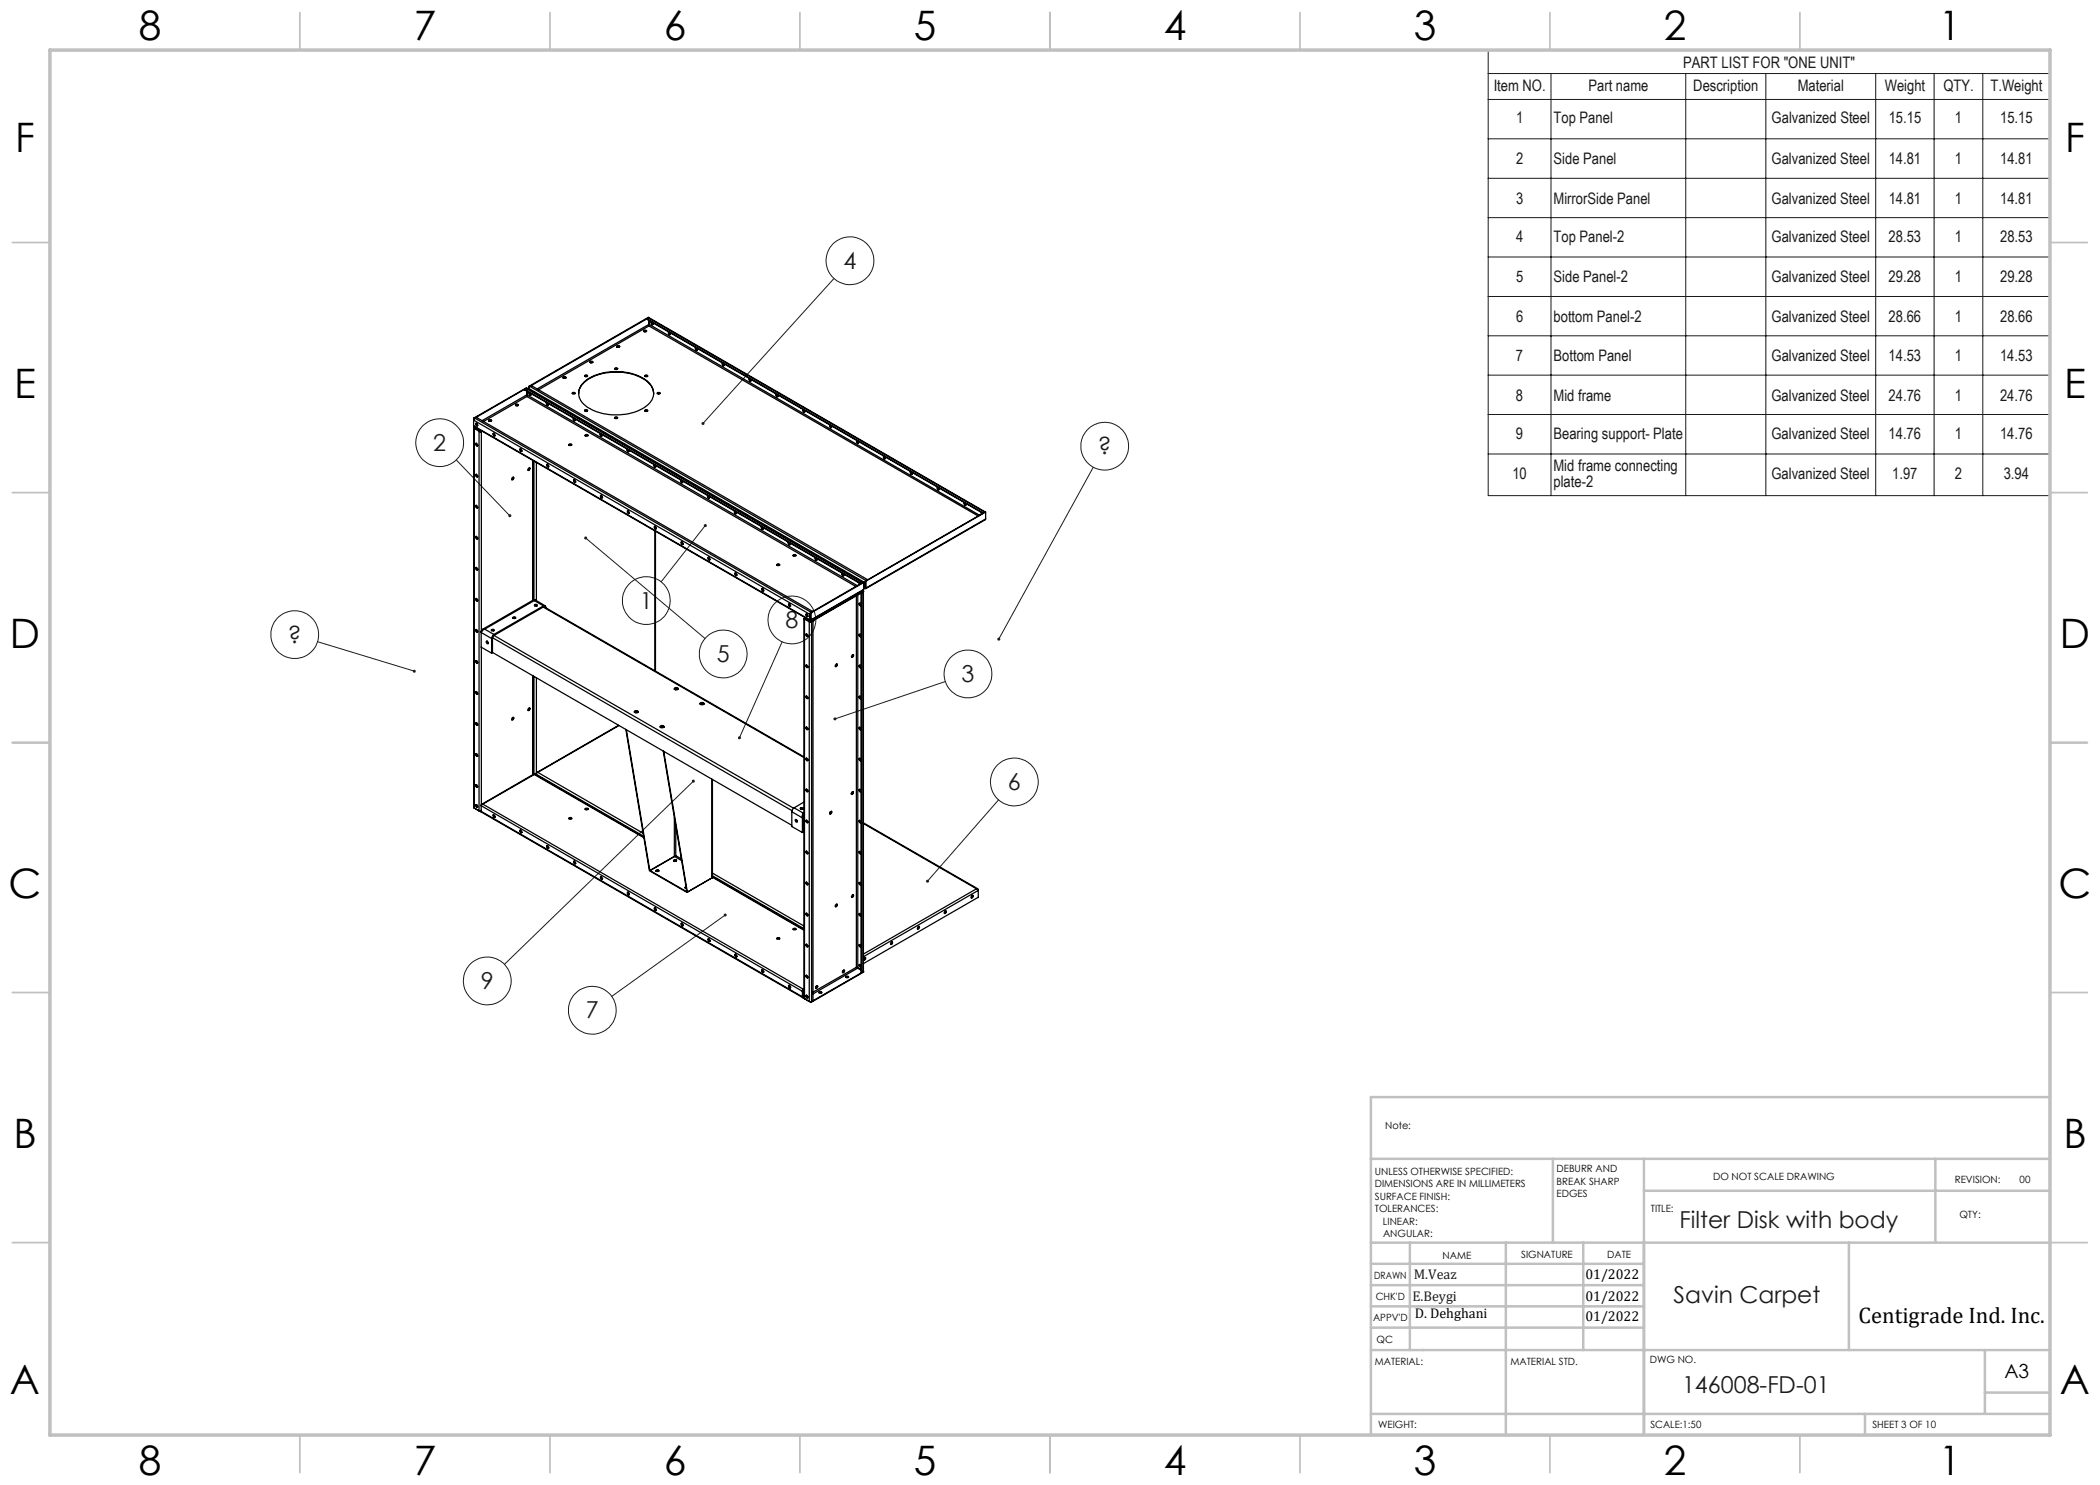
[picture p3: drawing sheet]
<svg xmlns="http://www.w3.org/2000/svg" width="420mm" height="297mm" viewBox="0 0 420 297" stroke-linecap="round" stroke-linejoin="round" font-family="sans-serif">
<g fill="none" stroke="#191924" stroke-width=".2">
<path d="M297.6 10h112.4v89.1h-112.4zM297.6 14.7h112.4M297.6 19.9h112.4M310.2 14.7v84.4M337.1 14.7v84.4M353.2 14.7v84.4M375.1 14.7v84.4M386.8 14.7v84.4M396.6 14.7v84.4M297.6 27.8h112.4M297.6 35.7h112.4M166.8 55.7l-26.2 29"/>
<path d="M297.6 43.5h112.4M297.6 51.4h112.4M297.6 59.3h112.4M297.6 67.2h112.4M297.6 75h112.4M91.3 92l10.7 11.1M218.7 93.4l-19 34.4M297.6 82.9h112.4M297.6 90.8h112.4M117.1 107.6l23.9 20.1M141 105.1l-8.8 11.3M63.5 128.3l19.4 5.9"/>
<path d="M156.4 128.4l-8.5 19.2M189.1 136.3l-22.1 7.5M138.7 156.2l-37.8 36.7M199.7 160l-14.2 16.2M145 183l-22.7 16.3"/>
<circle cx="170" cy="52.1" r="4.8"/>
<circle cx="87.9" cy="88.5" r="4.8"/>
<circle cx="220.9" cy="89.2" r="4.8"/>
<circle cx="59" cy="126.9" r="4.8"/>
<circle cx="129.3" cy="120.1" r="4.8"/>
<circle cx="144.6" cy="130.8" r="4.8"/>
<circle cx="158.4" cy="124" r="4.8"/>
<circle cx="193.6" cy="134.8" r="4.8"/>
<circle cx="202.9" cy="156.4" r="4.8"/>
<circle cx="97.4" cy="196.2" r="4.8"/>
<circle cx="118.5" cy="202.1" r="4.8"/>
</g>
<g fill="none" stroke="#c0c0c0" stroke-width=".35">
<path d="M60 2.5v7.5M110 2.5v7.5M160 2.5v7.5M210 2.5v7.5M260 2.5v7.5M310 2.5v7.5M360 2.5v7.5M2.5 48.5h7.5M410 48.5h7.5M2.5 98.5h7.5M410 98.5h7.5M2.5 148.5h7.5"/>
<path d="M410 148.5h7.5M2.5 198.5h7.5M410 198.5h7.5M2.5 248.5h7.5M410 248.5h7.5M60 287v7.5M110 287v7.5M160 287v7.5M210 287v7.5M260 287v7.5M310 287v7.5M360 287v7.5"/>
</g>
<g fill="none" stroke="#c0c0c0" stroke-width=".5">
<path d="M410 219.4h-135.8v67.4M274.2 231.8h135.8M310.6 231.8v16.7M328.8 231.8v55.2M328.8 238.2h81.2M387.1 231.8v16.7M274.2 248.5h135.8M274.2 257h54.6M274.2 252.8h54.6M282 248.5v21.5M301.2 248.5v38.3M316.7 248.5v21.5"/>
<path d="M369.8 248.5v21.5M274.2 265.5h54.6M274.2 261.3h54.6M274.2 270h135.8M397 270v12.8M397 278.5h13M274.2 282.8h135.8M373 282.8v4.2"/>
</g>
<path d="M10 10h400v277h-400z" fill="none" stroke="#c0c0c0" stroke-width=".7"/>
<path d="M140.4 84.5l-.1 .4 .3-.2-.2 .2a.3 .3 0 0 0 .4 0 .3 .3 0 0 0 0-.4 .3 .3 0 0 0-.4 0zM140.9 104.9a.3 .3 0 0 0-.1 .4 .3 .3 0 0 0 .5 0 .3 .3 0 0 0 0-.4l-.3 .2 .3-.2zM101.7 102.9v.1a.3 .3 0 0 0 .1 .4 .3 .3 0 0 0 .4 0l-.2-.3 .2 .3a.3 .3 0 0 0 0-.5 .3 .3 0 0 0-.5 0zM116.9 107.3l.2 .3-.2-.2a.3 .3 0 0 0 .2 .5 .3 .3 0 0 0 .4-.4 .3 .3 0 0 0-.5-.2zM199.6 127.6l-.1 .2 .1 .3 .1-.3-.1 .3a.31 .31 0 0 0 .5-.3 .31 .31 0 0 0-.5-.2zM166.8 143.6l-.1 .3 .3-.1-.3 .1a.31 .31 0 0 0 .4 .2 .31 .31 0 0 0 .1-.5 .31 .31 0 0 0-.4 0zM185.3 176l-.1 .4 .3-.2-.2 .3a.3 .3 0 0 0 .4-.1 .3 .3 0 0 0 0-.4 .3 .3 0 0 0-.4 0zM144.8 182.8a.29 .29 0 0 0 0 .4 .29 .29 0 0 0 .4 0 .29 .29 0 0 0 .1-.4l-.3 .2 .2-.2zM138.4 156.1a.3 .3 0 0 0 .3 .4 .3 .3 0 0 0 .2-.5l-.2 .2 .1-.2zM147.7 147.3l-.1 .4 .2 .1 .1-.2-.1 .2a.31 .31 0 0 0 .4-.3 .31 .31 0 0 0-.5-.2zM82.7 134l-.1 .1a.3 .3 0 0 0 .1 .4 .3 .3 0 0 0 .4-.2l-.2-.1 .2 .1a.3 .3 0 0 0-.1-.3 .3 .3 0 0 0-.3 0z" fill="#191924"/>
<g fill="none" stroke="#000" stroke-width=".25">
<path d="M105 77.9l67.1 38.9M105 77.9l67.2 38.8M105.3 77.7h.1l67.2 38.8h-.1M105.3 77.7l-.3 .2M105.3 77.7l67.2 38.8M105.3 79l.1 .3M105.3 77.6l-10.5 6.1M105.3 77.6v.1M105.3 78.2v.8M105.3 77.6l-10.6 6M105.3 79l-8.9 5.1M105.4 79.3l-8.7 5"/>
<path d="M105.4 79.3l65.8 38M105.4 79v.3M105.4 78.2v.8M105.4 79l66 38.1M105.7 77.3v.6M105.7 77.3l.1 .1M105.8 77.4h.1M106 77.3l-.3 .4 67.3 38.8M106 77.3l67.2 38.8M106 77.3l.3-.2 67.2 38.8M106.1 78.6a.24 .24 0 0 1 .1 .4 .24 .24 0 0 1-.3 .1 .24 .24 0 0 1-.1-.4l.1-.2 .1 .4 .2 .1M112.6 75.5l.5-.2a.26 .26 0 0 1-.2 .4 .26 .26 0 0 1-.3-.2z"/>
<path d="M112.6 75.6l.3-.2 .3 .2M112.6 75.6h.6M112.7 75.6h.4M114.4 78.6l.5-.1a.15 .15 0 0 1 .1 .2 .15 .15 0 0 1-.2 .1h-.3zM114.4 78.7l.3-.1 .3 .1M115.7 78.7a4.4 4.4 0 0 1 3.5-3.6 11 11 0 0 1 10.4 1.4l.8 1 .3 1.2M116.9 76.3a11.2 11.2 0 0 1 10.5-1.2 4.3 4.3 0 0 1 3.3 3.7 4.6 4.6 0 0 1-3.5 3.5 11 11 0 0 1-10.4-1.4 2.92 2.92 0 0 1 .1-4.6zM116.9 75.1l.2-.1a.24 .24 0 0 1 .3 0 .24 .24 0 0 1 0 .4 .24 .24 0 0 1-.3-.1zM116.9 75.2l.3-.1 .3 .1M118 72.4l.5-.1a.26 .26 0 0 1-.2 .4 .26 .26 0 0 1-.3-.3zM118 72.5l.3-.2 .3 .2M118 72.5h.5"/>
<path d="M118.1 72.5h.4M122.9 73.7l.2-.1a.24 .24 0 0 1 .4 0 .24 .24 0 0 1 0 .3 .24 .24 0 0 1-.4 0zM122.9 73.8l.3-.1 .3 .1M123.4 69.4l.2-.2 .3 .2M123.4 69.4h.5M123.4 69.2h.5a.23 .23 0 0 1-.2 .3 .23 .23 0 0 1-.3-.3zM123.5 69.5h.3M128.7 66.2l.2-.1 .4 .1M128.8 66.1h.4a.26 .26 0 0 1-.2 .3 .26 .26 0 0 1-.3-.3zM128.8 66.3h.5M128.9 66.4h.3M128.9 75.2l.3-.1 .3 .1"/>
<path d="M129 75.1l.1-.1a.24 .24 0 0 1 .4 0 .24 .24 0 0 1 0 .4 .24 .24 0 0 1-.4-.1zM129.4 63.8l67.2 38.9M129.4 63.8l67.2 38.8M129.7 63.6h.2l67.1 38.8M129.7 63.6l-.3 .2M129.7 63.6l67.2 38.8M129.8 64.9v.3M129.8 63.5v.1M129.8 64.1v.8M129.8 63.5l-24 13.9M129.8 63.5h-.1l-24 13.8M129.8 65.2l-22.1 12.8"/>
<path d="M129.8 65.2l65.8 38M129.8 64.9l-22.4 12.9M129.8 64.9l66.1 38.1M130.5 64.6l.1 .2a.24 .24 0 0 1-.3 0 .24 .24 0 0 1 0-.4l.1 .3 .2 .2M131.4 78.6l.6-.1a.27 .27 0 0 1-.3 .3 .27 .27 0 0 1-.3-.2zM131.4 78.7l.3-.1 .3 .1M134 66.5l.1 .3a.27 .27 0 0 1-.4 0 .27 .27 0 0 1 .1-.4v.3l.3 .2M139.1 69.5v.2a.24 .24 0 0 0 .1 .4 .24 .24 0 0 0 .3-.1 .24 .24 0 0 0-.1-.4M139.2 69.5v.4l.3 .1M144.5 72.6a.26 .26 0 0 0 0 .4 .26 .26 0 0 0 .4 0l-.2-.3M144.5 72.6l.1 .4 .2 .1M150.1 75.8l.1 .3a.26 .26 0 0 1-.4 0 .26 .26 0 0 1 .1-.4l.1 .4 .2 .1"/>
<path d="M155.3 78.8a.28 .28 0 0 0-.1 .4 .28 .28 0 0 0 .4 0l-.1-.3M155.3 78.8l.1 .4 .2 .1M94.7 85.2l67.3 38.9M94.7 85.4l1.2 .7M94.7 83.6v1.6M94.7 85.4l1.2 .6M94.7 85.2l67.3 38.8M94.7 83.6l.1 .1M94.8 85.5v76M94.8 85.5l.1 .2M94.8 83.7v.1M94.8 85.3l-.1 .1"/>
<path d="M94.9 85.7l.9 .6M94.9 85.7v75.9M94.9 85.5v.2M94.9 85.7l1 .5M94.9 85.7h.1M94.9 85.6v.1M95 83.6l-.3 .4 67.3 38.9M95 83.6l67.2 38.8M95 83.6l.2-.1 67.3 38.8M95.1 84.7a.27 .27 0 0 1 .4 .1 .27 .27 0 0 1-.1 .4l-.3-.2zM95.2 88.7a.26 .26 0 0 1 .3 .2 .26 .26 0 0 1-.2 .3l-.2-.3zM95.2 94.9l.3 .3a.26 .26 0 0 1-.4 .1 .26 .26 0 0 1 .1-.4z"/>
<path d="M95.2 88.6l.2 .5h.1M95.2 94.9l.1 .3 .2 .2M95.2 84.7v.2l.3 .3M95.2 85.8h.1M95.2 88.6v.3M95.2 94.9v.2M95.4 84.7l-.2 .1M95.5 85l-.1 .1M95.8 86.3l.5 .1M95.8 86.3v75.9M95.9 86.2l.3 .1M95.9 86.2l-.1 .1"/>
<path d="M95.9 86l.4 .4M95.9 86.1l.3 .2M95.9 86v.1M96 86h-.1M96.2 86.3l.1 .1M96.3 86.4v39.8M96.5 86.3l-.2 .1M97.7 84.1l.2-.1a.25 .25 0 0 1 .3-.1 .25 .25 0 0 1 0 .4 .25 .25 0 0 1-.3-.1zM97.7 84.1l.2-.1 .4 .1M97.8 84.2l.1-.1 .4 .1M97.9 84.2h.3M98.6 86.7a.28 .28 0 0 1 .4 .2 .28 .28 0 0 1-.2 .3l-.2-.3z"/>
<path d="M98.7 86.7l.1 .3 .2 .2M102.4 95.5a.2 .2 0 0 1 .4 0 .2 .2 0 0 1-.1 .3 .21 .21 0 0 1-.4 .1 .19 .19 0 0 1 .1-.3zM102.7 95.4l-.1 .3-.3 .2M103.1 80.9l.2-.1a.25 .25 0 0 1 .3 .1 .25 .25 0 0 1 0 .3 .25 .25 0 0 1-.4-.1zM103.1 81l.2-.1 .4 .1M103.2 81.1l.2-.1 .2 .1M103.2 81.1h.4M104 89.8h.2a.25 .25 0 0 1 .2 .3 .25 .25 0 0 1-.3 .2 .25 .25 0 0 1-.1-.3zM104.1 89.8v.3l.3 .2M105.7 93.7l.1-.1a.26 .26 0 0 1 .2 .4 .26 .26 0 0 1-.4 .1zM105.9 93.6v.3l-.3 .1M106.5 92.1v28"/>
<path d="M106.6 92.1v27.9M106.8 92.2v27.9M107.3 92.5v27.7M109.4 92.9l.3 .2v.3l-.3-.2zM109.4 92.8l.1 .4 .2 .2M109.6 80.6v.2a.18 .18 0 0 1 0 .3 .18 .18 0 0 1-.3-.2v-.4l.1 .4 .2 .1M113.8 89l.1-.1 .4 .1M113.8 88.9l.5-.1a.26 .26 0 0 1-.2 .4 .26 .26 0 0 1-.3-.3zM114.7 96a.28 .28 0 0 1 .4 .2 .28 .28 0 0 1-.1 .3zM114.8 96l.1 .3 .2 .2M114.9 83.7l.1 .2a.18 .18 0 0 1-.1 .3 .18 .18 0 0 1-.2-.2v-.4l.1 .4 .2 .1M116.9 82h.6a.27 .27 0 0 1-.3 .3 .27 .27 0 0 1-.3-.3z"/>
<path d="M116.9 82.2l.2-.1 .4 .1M117 87l.5-.1a.26 .26 0 0 1-.2 .4 .26 .26 0 0 1-.3-.3zM117 87.1l.3-.1 .3 .1M120.1 99.1a.29 .29 0 0 1 .3 .2 .29 .29 0 0 1 0 .3l-.2-.1zM120.2 99.1l.1 .3 .2 .2M120.3 86.9l.1 .2a.26 .26 0 0 1-.4 0 .26 .26 0 0 1 .1-.4l.1 .4 .2 .1M122.9 83.6l.2-.1 .4 .1M123 83.5l.4-.1a.26 .26 0 0 1-.2 .4 .26 .26 0 0 1-.3-.3zM125.4 89.8a.28 .28 0 0 0 0 .4 .28 .28 0 0 0 .4 0l-.1-.2M125.5 89.8v.3l.3 .2M128.9 82.1l.2-.1a.25 .25 0 0 1 .4-.1 .25 .25 0 0 1 0 .4 .25 .25 0 0 1-.4 0zM128.9 82.2l.2-.1 .4 .1"/>
<path d="M131.1 93.1l.1 .2a.26 .26 0 0 1-.4 .1 .26 .26 0 0 1 0-.4l.3 .4M136.5 96.2v.2a.26 .26 0 0 1-.4 0 .26 .26 0 0 1 .1-.4l.1 .4 .2 .1M141.6 99.1a.26 .26 0 0 0-.1 .4 .26 .26 0 0 0 .4 0l-.1-.2M141.6 99.1v.3l.3 .2M160.9 82.1a.21 .21 0 0 1-.1 .4 .2 .2 0 0 1-.2-.3l.1-.3v.4l.2 .1M166.2 85.2l.1 .2a.26 .26 0 0 1-.4 0 .26 .26 0 0 1 .1-.4l.1 .4 .2 .1M171.6 88.3l.1 .2a.26 .26 0 0 1-.4 0 .26 .26 0 0 1 .1-.4l.1 .4 .2 .1M177 91.4a.21 .21 0 0 1 .1 .3 .21 .21 0 0 1-.3 .1 .21 .21 0 0 1-.1-.3l.1-.3v.4l.3 .1M182.4 94.5l.1 .2a.25 .25 0 0 1-.4 0 .25 .25 0 0 1 0-.4l.1 .4 .2 .1M187.5 97.4a.26 .26 0 0 0 0 .4 .26 .26 0 0 0 .4 0l-.2-.2M187.5 97.4l.1 .4 .2 .1M95.1 101.2a.24 .24 0 0 1 .4 .1 .24 .24 0 0 1-.2 .3z"/>
<path d="M95.1 107.3a.27 .27 0 0 1 .4 .2 .27 .27 0 0 1-.1 .3l-.3-.3zM95.2 119.7l.2 .1a.24 .24 0 0 1 .1 .3 .24 .24 0 0 1-.3 .1 .24 .24 0 0 1-.1-.3zM95.2 113.5l.2 .1a.26 .26 0 0 1 .2 .3 .26 .26 0 0 1-.3 .2 .26 .26 0 0 1-.2-.4zM95.2 101.1l.1 .4 .2 .1M95.2 107.3l.1 .4 .2 .1M95.2 113.5l.1 .4 .2 .1M95.2 119.7l.1 .4 .2 .1M95.2 101.1v.2M95.2 107.3v.2M95.2 113.5v.2M95.2 119.7v.2M125.5 102.2a.27 .27 0 0 1 .3 .1 .27 .27 0 0 1-.1 .4l-.2-.2z"/>
<path d="M125.6 102.2v.3l.2 .2M130.9 105.3a.26 .26 0 0 1 .3 .2 .26 .26 0 0 1-.1 .3l-.3-.3zM131 105.3v.4l.2 .1M131 106.2v28M131.1 106.2v28M136.3 108.4h.2a.25 .25 0 0 1 .2 .4 .25 .25 0 0 1-.4 .1 .25 .25 0 0 1-.1-.4zM136.3 108.4l.1 .4 .2 .1M141.6 111.5l.4 .3a.26 .26 0 0 1-.4 .1 .26 .26 0 0 1 0-.4zM141.7 111.5v.3l.3 .2M147 114.6h.2a.24 .24 0 0 1 .2 .3 .24 .24 0 0 1-.2 .2 .24 .24 0 0 1-.2-.3zM147.1 114.6v.3l.3 .2M147.2 102.4l.1 .2a.24 .24 0 0 1-.4 0 .24 .24 0 0 1 .1-.4l.1 .4 .1 .1"/>
<path d="M152.4 117.7a.26 .26 0 0 1 .4 .2 .26 .26 0 0 1-.3 .3l-.2-.3zM152.4 117.7l.1 .3 .2 .2M152.6 105.5v.2a.25 .25 0 0 1-.3 0 .25 .25 0 0 1 0-.4l.1 .4 .2 .1M155.4 113l.2-.1 .3 .1M155.5 112.8l.4 .1a.23 .23 0 0 1-.2 .2 .23 .23 0 0 1-.2-.3zM157.7 108.4a.26 .26 0 0 0 0 .4 .26 .26 0 0 0 .3 0l-.1-.2M157.7 108.4l.1 .4 .2 .1M158.6 111.1l.1-.1 .5 .1M158.6 111l.1-.1a.25 .25 0 0 1 .4 0 .25 .25 0 0 1 0 .4 .25 .25 0 0 1-.4-.1zM163.3 111.7a.24 .24 0 0 1 .1 .3 .24 .24 0 0 1-.3 .1 .24 .24 0 0 1-.1-.3l.1-.3 .1 .4 .2 .1M168.7 114.8a.24 .24 0 0 1 .1 .3 .24 .24 0 0 1-.3 .1 .24 .24 0 0 1-.1-.3l.1-.3 .1 .4 .2 .1M171.3 119.2v74.3"/>
<path d="M171.6 119v74.6M171.9 116.6l-.1 .3M171.9 116.6v.3M172.2 116.7h.1M172.2 118.6l.1 75.9M172.3 118.6h.1M172.3 118.6v75.9M172.5 116.5l-.3 .2M172.5 116.5v.1M172.5 118.1l.2 .1M172.6 118.4h.1M172.6 118.4l-.3 .2"/>
<path d="M172.6 118.4v75.9M172.7 118.4h-.1M172.7 117.9l-10.5 6.2M172.7 118.2l-.1 76.1M172.7 117.6l.3 .1M172.7 116.5v1.4M172.7 116.5l-10.5 6.1M172.7 117.9l-10.5 6.1M172.7 116.5l-.1-.1-10.5 6.2M172.7 118.3l-10.5 6.1M172.7 118.2l-10.5 6.1M172.7 117.5l.3 .1"/>
<path d="M173 117.6l.1 .1M173 116.5v1.1M173 117.5l.1 .1M173 116.4v.1M173 116.4l.1 1.3M173 117.5v.1M173.1 116.3l-.1 .1M173.1 117.5v.1M173.1 116.2h.1M173.1 117.5l.1 .1M173.1 116.2v1.3M173.2 116.1l-.2 .4"/>
<path d="M173.2 117.6l-.1 .1M173.2 116.1h.1M173.2 116.2v1.4M173.5 115.9l-.3 .2M173.5 115.9v.1M193.1 100.7a.2 .2 0 0 1 0 .4 .19 .19 0 0 1-.2-.2l-.1-.3 .1-.1v.4l.3 .1M196.4 102.5l-.1 .3M196.4 102.5v.3M196.6 102.6h.1M196.9 102.4l-.3 .2M196.9 102.4h.1M197 102.4h-.1"/>
<path d="M197.1 102.4l-24 13.8M197.1 102.4h.1M197.1 103.8l-23.9 13.9M197.1 102.4l-23.9 13.8M197.1 102.4v1.4M197.1 103.8l-23.9 13.8M95.1 138.4a.24 .24 0 0 1 .4 .1 .24 .24 0 0 1-.2 .3zM95.1 132.2a.24 .24 0 0 1 .4 .1 .24 .24 0 0 1-.2 .3zM95.1 126a.24 .24 0 0 1 .4 .1 .24 .24 0 0 1-.2 .3zM95.2 125.9l.1 .4 .2 .1M95.2 132.1l.1 .3 .2 .2M95.2 138.3l.1 .3 .2 .2"/>
<path d="M95.2 125.9v.2M95.2 132.1v.3M95.2 138.3v.3M96.2 129.4l2.1 1.2M96.2 126.3l.1 34.6M96.2 126.3h.1M96.9 125.8l-.3 .2-.4 .5 2.1 1.2M96.9 125.8a.54 .54 0 0 0-.7 .5M96.9 125.8l1.9 1.1M97.3 128.3a.27 .27 0 0 1 .3 .1 .27 .27 0 0 1-.1 .4zM97.4 128.2l.2 .5M97.4 128.3l.2 .3"/>
<path d="M98.3 125.9h.1a.24 .24 0 0 1 .4 0 .24 .24 0 0 1 0 .3 .24 .24 0 0 1-.4 0l-.2-.1zM98.3 126.1h.5M98.3 127.7v2.9M98.5 127.6l-.2 .1M98.5 127.6v2.9M98.5 130.5l-.2 .1M98.5 130.5l59.9 34.6M98.5 127.6l59.9 34.5M98.8 126.9l-.5 .8M98.8 127.1l-.3 .5M98.8 126.9v.2M98.8 127.1l59.9 34.5"/>
<path d="M102.6 123.5l.1-.1a.24 .24 0 0 1 .4-.1 .24 .24 0 0 1 0 .4 .24 .24 0 0 1-.4 0zM102.7 123.6h.4zM106.5 135.1v19.9M106.6 120l.3 .1M106.6 120l-10.1 5.9M106.6 135.2v19.7M106.8 135.3v19.6M106.9 120.1l.2-.1 1.9 1.1M106.9 120.1l-10 5.7M106.9 120.1l1.8 1.1M106.9 120.9h.5a.23 .23 0 0 1 0 .3 .23 .23 0 0 1-.4 0zM106.9 121.1h.5z"/>
<path d="M107.3 135.5v19.1M108.7 121.4l52.1 30.1M108.7 121.2l.1-.1a.28 .28 0 0 1 .3 .4M108.7 121.4l.3 .1M108.7 121.2l-9.9 5.7M108.7 121.2v.2M108.7 121.4l-9.9 5.7M108.8 121.4l52 30M109.1 121.5v.1M109.1 121.5h-.1M134.9 137.8l.5-.1 .2 .1-.2-.1zM134.9 137.9l.3-.1 .4 .1"/>
<path d="M134.9 137.6l.5-.1a.25 .25 0 0 1 .2 .4 .25 .25 0 0 1-.4 .1l-.3-.2zM135.1 137.8v.2M157.8 120.8l.3 .3a.18 .18 0 0 1-.1 .2 .18 .18 0 0 1-.2-.1zM157.8 120.8v.2l.3 .3M160.8 123.8v75.7M160.9 123.7l-.1 .1h.1M160.9 123.8l1 .6M160.9 123.8v75.9M160.9 123.7l.1 .1M161 123.8h.1M161 123.8l.9 .5M161 123.7v.1"/>
<path d="M161 123.6l-.1 .1M161 123.5l-.1 .1M161 123.7l1.2 .7M161 123.6v.1M161 123.6l1.2 .7M161 123.7l-.1 .1M161.1 123.6h-.1M161.1 133.1a.25 .25 0 0 1 .4 .1 .25 .25 0 0 1-.1 .3zM161.2 122.8a.26 .26 0 0 1 .4 .2 .26 .26 0 0 1-.2 .3l-.3-.3zM161.2 126.8a.26 .26 0 0 1 .4 .2 .26 .26 0 0 1-.2 .3l-.3-.3zM161.2 139.2a.26 .26 0 0 1 .4 .2 .26 .26 0 0 1-.2 .3l-.3-.3zM161.3 122.8v.3l.3 .2"/>
<path d="M161.3 126.8l.1 .4 .2 .1M161.3 133l.1 .4 .2 .1M161.3 139.2l.1 .4 .2 .1M161.9 124.4h.4M161.9 124.4v75.9M161.9 124.3l.2 .1M161.9 124.3v.1M162 124h.1M162 122.9v1.1M162.1 123.9l-.1 .1M162.1 122.8l-.1 .1M162.1 122.8v1.2"/>
<path d="M162.1 122.7v.1M162.1 123.9h.1M162.1 123.9l.1 .1M162.1 122.6v1.3M162.1 122.6h.1M162.2 122.4l-.2 .5M162.2 124h-.1M162.2 122.4v.1M162.2 122.6v1.4M162.2 124.3v.1M162.3 124.4h.1M162.3 124.4v75.9"/>
<path d="M162.5 122.3l-.3 .1M162.5 122.3h.1M162.6 124.2h.1M162.6 124.2l-.3 .2M162.6 124.2v75.9l-.3 .2M167.1 133l.2-.2a.24 .24 0 0 1 .1 .4 .24 .24 0 0 1-.4 0zM167.4 132.8l-.1 .4-.2 .1M170.5 131v-.1a.25 .25 0 0 1 .2 .4 .25 .25 0 0 1-.4 .1zM170.6 130.9v.3l-.3 .2M171.9 120.6l.1 .4 .2 .1a.27 .27 0 0 1-.3-.1 .27 .27 0 0 1 .1-.4l.2 .3M171.9 139.2l.1 .4 .2 .2a.27 .27 0 0 1-.3-.2 .27 .27 0 0 1 .1-.3l.2 .2M171.9 133l.1 .5 .2 .1a.27 .27 0 0 1-.3-.2 .27 .27 0 0 1 .1-.3l.2 .2"/>
<path d="M171.9 126.9l.1 .3 .2 .1a.27 .27 0 0 1-.3-.1 .27 .27 0 0 1 .1-.3l.2 .2M95.1 144.6a.24 .24 0 0 1 .4 .1 .24 .24 0 0 1-.2 .3zM95.2 156.9a.26 .26 0 0 1 .3 .2 .26 .26 0 0 1-.2 .3l-.2-.3zM95.2 150.7l.3 .4a.26 .26 0 0 1-.4 0 .26 .26 0 0 1 .1-.4zM95.2 144.5l.1 .3 .2 .2M95.2 150.7l.2 .5h.1M95.2 156.9l.2 .5h.1M95.2 144.5v.3M95.2 150.7v.3M95.2 156.9v.3M102.5 143.5a.25 .25 0 0 1 .3 .3 .25 .25 0 0 1-.4 .2zM102.7 143.5l-.1 .3-.3 .2"/>
<path d="M105.7 141.7a.2 .2 0 0 1 .3 0 .2 .2 0 0 1-.1 .3 .19 .19 0 0 1-.3 .1 .21 .21 0 0 1 .1-.4zM105.9 141.6l-.1 .4-.2 .1M106.9 154.9l.1-.1 21.8 12.6M106.9 154.9l-.1-.1-10.5 6.1M106.9 154.9l-10.3 5.9M106.9 154.9l21.9 12.7M107.2 154.7v.3M107.2 154.7h.1M107.6 154.5l-.4 .3 21.5 12.4M107.6 154.5h-.2l-.2 .2M107.6 154.5l21 12.1M123.7 145.1l-16.3 9.4"/>
<path d="M123.8 145.1l-16.2 9.4M125.2 145.9l4.8 28.2M125.3 145.9l4.7 28.2M126.9 142.2l.3-.1a.29 .29 0 0 1 .4 0 .29 .29 0 0 1 0 .4 .29 .29 0 0 1-.4 .1l-.3-.2zM126.9 142.4l.4-.1 .3 .1-.4-.1zM126.9 142.5h.7M132 145.2a.36 .36 0 0 1 .5-.2 .36 .36 0 0 1 .2 .5l-.3 .1a.25 .25 0 0 1-.3-.1 .25 .25 0 0 1-.1-.3zM132.1 145.4l.5-.1 .2 .1-.3-.1zM132.1 145.5l.2-.1 .4 .1M132.6 150.2l4.8 28.2M132.8 150.3l4.7 28.1M140 140.8l.3-.2 .5 .2-.3-.2z"/>
<path d="M140 140.6a.39 .39 0 0 1 .5-.1 .39 .39 0 0 1 .3 .4h-.6zM140.1 140.9h.6M142.4 155.8v19.8M142.5 155.9v19.5l18.3 10.5M161.2 157.8a.28 .28 0 0 1 .4 .2 .28 .28 0 0 1-.2 .4l-.3-.4zM161.2 151.7a.26 .26 0 0 1 .4 .1 .26 .26 0 0 1-.2 .3l-.3-.3zM161.2 145.4a.26 .26 0 0 1 .4 .2 .26 .26 0 0 1-.2 .3l-.3-.3zM161.3 145.4l.1 .4 .2 .1M161.3 151.6v.3l.3 .2M161.3 157.8v.3l.3 .2M170.4 158.4l-.1 .2M170.5 158.4a.23 .23 0 0 1 .1 .3 .23 .23 0 0 1-.3 0z"/>
<path d="M170.6 158.3v.3l-.3 .2 .2-.1zM171.9 145.4l.1 .4 .2 .1M171.9 151.7l.1 .3 .2 .1M171.9 157.9l.1 .3 .2 .2M172.2 158.1l-.2-.2a.27 .27 0 0 0-.1 .4 .27 .27 0 0 0 .3 .1M172.2 151.9l-.2-.2a.27 .27 0 0 0-.1 .3 .27 .27 0 0 0 .3 .2M172.2 145.7a.24 .24 0 0 0-.2-.2 .24 .24 0 0 0-.3 .2 .24 .24 0 0 0 .3 .2l.2 .1M94.8 161.5l.1 .1M94.8 161.4l-.1 .1 1.2 .7M94.9 161.6l.9 .6M95.1 161a.27 .27 0 0 1 .4 .1 .27 .27 0 0 1-.1 .4zM95.2 160.9l.1 .4 .2 .1"/>
<path d="M95.2 160.9v.3M95.4 161l-.2 .1M95.9 162.2h.1M96.1 162.2l.1-.1-.3 .1M96.2 162.1l-.4 .1M96.2 161v1.4M96.2 161l.1 .1M96.2 162.4l.1 .1M96.3 162.4l-.1-.1 64.3 37.1M96.3 162.4l64.2 37.1M96.3 162.4v.1M96.3 162.5h.1"/>
<path d="M96.6 160.8l-.4 .3 64.3 37.2M96.6 160.8l-.4 .2M96.6 160.8l64 37M98.6 162.9a.26 .26 0 0 1 .4 .2 .26 .26 0 0 1-.2 .3l-.2-.2zM98.7 162.9l.1 .4 .2 .1M98.8 163.3l.2 .1M104 166a.26 .26 0 0 1 .3 .2 .26 .26 0 0 1-.1 .3l-.2-.2zM104.1 166v.4l.3 .1-.3-.1M109.4 169.2a.27 .27 0 0 1 .3 .1 .27 .27 0 0 1-.1 .3l-.2-.2zM109.4 169.1l.1 .4 .2 .1M109.5 169.5l.2 .1M113.8 163.6l.1-.1a.25 .25 0 0 1 .4 0 .25 .25 0 0 1 0 .3 .25 .25 0 0 1-.4 .1z"/>
<path d="M113.8 163.7l.2-.1 .3 .1M114.7 172.3a.25 .25 0 0 1 .4 .1 .25 .25 0 0 1-.2 .4zM114.8 172.2l.1 .4 .2 .1-.2-.1M117 161.9l.2-.2 .4 .2M117.1 161.7l.1-.1a.24 .24 0 0 1 .3 0 .24 .24 0 0 1 0 .4 .24 .24 0 0 1-.3 0l-.2-.1zM120.1 175.4a.26 .26 0 0 1 .4 .1 .26 .26 0 0 1-.2 .4l-.2-.3zM120.2 175.3v.4l.3 .1-.2-.1M125.5 178.5a.27 .27 0 0 1 .3 .1 .27 .27 0 0 1-.1 .4l-.2-.3zM125.6 178.4v.4l.2 .1-.2-.1M130 174.1l7.4 4.3M130 174.1l7.4 4.4M131.2 174.1l.4-.1a.21 .21 0 0 1 .1 .3 .21 .21 0 0 1-.3 0l-.2-.1z"/>
<path d="M131.3 174.1l.5 .1zM134.8 172h.4a.25 .25 0 0 1-.2 .4 .25 .25 0 0 1-.3-.3zM134.8 172.1l.5 .1zM134.9 171.3l-4.9 2.8M134.9 163.5v7.8M134.9 171.3l1.4 .8M135 171.2h.1M135.1 171.1l-.2 .2M135.1 165.2v5.9M135.1 171.1l1.1 .7M137.2 177.4l-.2 .1 .3 .2M137.2 177.5l-.2 .1"/>
<path d="M137.4 178.4h.1M137.4 178.4v.1M142.2 175.7h.1M142.2 175.7l-4.8 2.8M142.4 175.6l-4.9 2.8M142.5 175.4l-.1 .2M142.5 175.4l18.3 10.7M142.5 175.2l18.3 10.5M142.5 174.6l18.3 10.6M158.4 162.3l2.1 1.3M158.4 162.3v3l2.1 1.2M158.8 161.6l-.3 .4-.1 .3"/>
<path d="M158.8 161.6l1.9 1M159.1 163.9l.4 .3a.18 .18 0 0 1-.2 .3 .18 .18 0 0 1-.2-.3zM159.2 163.9l.3 .4-.3-.4M160.1 161.6h.1a.25 .25 0 0 1 .4-.1 .25 .25 0 0 1 0 .4 .25 .25 0 0 1-.4 0zM160.1 161.8h.5zM160.5 163.6v2.9M160.7 162.6l.1 .2M160.7 162.8v.7M160.7 162.6l-.3 .5 .1 .5M160.7 162.6v.2M160.7 163.5v2.9l-.2 .1M160.7 163.5l-.2 .1"/>
<path d="M160.7 163.5h.1M160.7 163.5v2.9l.1 .1M160.8 160.4l-2 1.2M160.8 162.6h-.1M161.2 176.5a.26 .26 0 0 1 .4 .1 .26 .26 0 0 1-.2 .3l-.3-.3zM161.2 170.2a.26 .26 0 0 1 .4 .2 .26 .26 0 0 1-.2 .3l-.3-.3zM161.2 164l.2 .1a.24 .24 0 0 1 .3 .3 .24 .24 0 0 1-.3 .2 .24 .24 0 0 1-.2-.3zM161.3 164v.4l.3 .1M161.3 170.2v.3l.3 .2M161.3 176.4l.1 .5h.2M166.1 162.4l.1-.1a.23 .23 0 0 1 .1 .3 .23 .23 0 0 1-.4 .1zM166.1 162.3l-.2 .3"/>
<path d="M166.3 162.3v.2l-.3 .3 .2-.2zM170.5 179a.25 .25 0 0 1 .3 .3 .25 .25 0 0 1-.4 .2l-.1-.2zM170.6 178.9l-.1 .4-.2 .2M171.9 164.1l.3 .2M171.9 164.2l.3 .2M171.9 176.5l.1 .4 .2 .1a.27 .27 0 0 1-.3-.2 .27 .27 0 0 1 .1-.3l.2 .2M171.9 170.3v.3l.3 .2a.28 .28 0 0 1-.3-.2 .28 .28 0 0 1 .1-.3l.2 .2M171.9 164.1v.3l.3 .2M172.2 164.3a.24 .24 0 0 0-.2-.3 .24 .24 0 0 0-.3 .3 .24 .24 0 0 0 .3 .2l.2 .1M172.7 164.6l22.8 13.2M172.7 164.7l22.6 13.1M194.3 179.2l.2-.1a.26 .26 0 0 1 .1 .3 .26 .26 0 0 1-.4 .1z"/>
<path d="M194.3 179.2l.2 .1M194.4 179.1l.2 .1M194.5 179.1v.4l-.3 .1M195.3 177.8l.4 .3-23 13.2M195.3 177.8l.2-.1 .2 .2M195.3 177.8l-22.6 13M195.7 177.9v1.6l-23 13.2M195.7 177.9l-.1 .1M130.9 181.6a.26 .26 0 0 1 .3 .1 .26 .26 0 0 1-.1 .4l-.3-.3zM131 181.5v.4l.2 .1-.2-.1M136.2 184.7a.25 .25 0 0 1 .4 .1 .25 .25 0 0 1-.2 .4zM136.3 184.6v.3l.3 .2-.2-.1"/>
<path d="M141.6 187.7l.4 .4a.18 .18 0 0 1-.1 .2 .18 .18 0 0 1-.3-.2zM141.7 187.7v.3l.3 .2M141.7 188.1l.3 .1M147 190.9a.26 .26 0 0 1 .3 .1 .26 .26 0 0 1-.1 .4l-.2-.3zM147.1 190.8v.3l.3 .2-.3-.1M152.3 194a.25 .25 0 0 1 .4 .1 .25 .25 0 0 1-.2 .4zM152.4 194l.1 .3 .2 .1-.2-.1M155.4 187.6l.4-.1a.21 .21 0 0 1 .1 .4 .21 .21 0 0 1-.4 0zM155.4 187.7l.1-.1 .4 .1M157.8 197.1l.3 .3a.2 .2 0 0 1-.2 .2 .2 .2 0 0 1-.2-.3zM157.8 197.1l.1 .3 .2 .2-.2-.2M158.6 185.8l.2-.1a.24 .24 0 0 1 .3-.1 .24 .24 0 0 1 0 .4 .24 .24 0 0 1-.3 0z"/>
<path d="M158.6 185.9l.3-.2 .3 .2M160.5 199.4l.1 .1M160.5 198.3v1.1M160.6 197.8l.1 .5M160.6 197.9v.3M160.6 197.8l-.1 .5M160.6 199.3v.1M160.6 197.8v.1M160.6 198.2v1.4M160.6 198.2l-.1 .1M160.6 199.3l-.1 .1M160.6 199h.1"/>
<path d="M160.6 198.2l.1 .1M160.6 199.6h.1M160.7 198.3v1.3M160.8 199.5l.1 .2M160.8 199.6h-.1M160.8 198.2l-.1 .1M160.8 197.7l-.2 .1M160.9 199.7l1 .6M161 199.8h.1M161 199.8l1.2 .7M161.2 195.1a.25 .25 0 0 1 .3 .1 .25 .25 0 0 1-.1 .4zM161.2 182.7a.25 .25 0 0 1 .3 .1 .25 .25 0 0 1-.1 .4z"/>
<path d="M161.2 199.1a.25 .25 0 0 1 .3 .1 .25 .25 0 0 1-.1 .4zM161.2 188.9a.26 .26 0 0 1 .4 .1 .26 .26 0 0 1-.2 .4l-.3-.4zM161.3 182.6l.1 .4 .2 .1M161.3 188.8l.1 .4 .2 .1M161.3 195l.1 .4 .2 .1M161.3 199v.4l.3 .2M161.4 199.1l-.1 .1M161.6 199.4l-.2 .1M163.2 197.2h.1a.23 .23 0 0 1 .2 .3 .23 .23 0 0 1-.4 .1zM163.3 197.2l-.2 .3M163.4 197.1l-.3 .5M163.4 197.1v.3l-.2 .2"/>
<path d="M163.8 198.5a.26 .26 0 0 1 .3-.3 .26 .26 0 0 1 .1 .4h-.3zM163.8 198.5l.1-.1 .5 .1M167.1 181l.1-.1a.24 .24 0 0 1 .3 .1 .24 .24 0 0 1-.2 .3h-.3zM167.4 180.8l-.1 .5h-.2M168.5 194.2l.3-.2a.26 .26 0 0 1 .1 .4 .26 .26 0 0 1-.4 0zM168.7 194.1l-.2 .3M168.7 194l-.2 .5 .3-.2v-.3M169.2 195.3l.1-.1a.23 .23 0 0 1 .4 .1 .23 .23 0 0 1-.1 .3 .23 .23 0 0 1-.3-.1zM169.2 195.4l.1-.1 .4 .1M171.3 193.5l.3 .1M171.3 193.5l.2 .1M171.3 193.5l-8.7 4.9"/>
<path d="M171.5 193.6l.7 .4M171.5 193.6l-8.9 5.2M171.6 193.6l.6 .4M171.9 188.9l.1 .4 .2 .1a.27 .27 0 0 1-.3-.1 .27 .27 0 0 1 .1-.4l.2 .2M171.9 182.7l.1 .4 .2 .1a.27 .27 0 0 1-.3-.1 .27 .27 0 0 1 .1-.4l.2 .2M171.9 192.9l.1 .3 .2 .2a.3 .3 0 0 1-.3-.1 .3 .3 0 0 1 .1-.4l.2 .2M172.2 193l-.3 .1M172.6 194.3l-.3 .2M172.7 194.3h.1M172.7 194.3l-10.5 6.2M172.7 194.3l-10.5 6.1M172.8 191.6l.1-.1a.22 .22 0 0 1 .2 .4 .22 .22 0 0 1-.4 0z"/>
<path d="M173 191.5v.3l-.2 .2M178.3 188.5l.1-.1a.24 .24 0 0 1 .1 .3 .24 .24 0 0 1-.4 .1zM178.4 188.4l-.1 .4-.2 .1M183.6 185.3a.19 .19 0 0 1 .3 .1 .19 .19 0 0 1-.1 .3l-.1 .1a.19 .19 0 0 1-.3-.1 .19 .19 0 0 1 .2-.2zM183.8 185.3l-.1 .4-.2 .1M188.9 182.3l.2-.1a.22 .22 0 0 1 .1 .3 .22 .22 0 0 1-.4 .1zM189.2 182.2l-.1 .3-.2 .2M161.9 200.3h.4M162.1 200.3l.1 .1M162.2 200.4v.1"/>
</g>
<g font-size="8.1">
<text x="27.8" y="8">8</text>
<text x="82.8" y="8">7</text>
<text x="132.8" y="8">6</text>
<text x="182.8" y="8">5</text>
<text x="232.8" y="8">4</text>
<text x="282.8" y="8">3</text>
<text x="332.8" y="8">2</text>
<text x="387.8" y="8">1</text>
<text x="3" y="30.4">F</text>
<text x="413" y="30.4">F</text>
<text x="2.8" y="79.6">E</text>
<text x="412.8" y="79.6">E</text>
<text x="2" y="129.6">D</text>
<text x="412" y="129.6">D</text>
<text x="1.7" y="179.6">C</text>
<text x="411.7" y="179.6">C</text>
<text x="2.7" y="229.6">B</text>
<text x="412.7" y="229.6">B</text>
<text x="2" y="278.9">A</text>
<text x="412" y="278.9">A</text>
<text x="27.8" y="295">8</text>
<text x="82.8" y="295">7</text>
<text x="132.8" y="295">6</text>
<text x="182.8" y="295">5</text>
<text x="232.8" y="295">4</text>
<text x="282.8" y="295">3</text>
<text x="332.8" y="295">2</text>
<text x="387.8" y="295">1</text>
</g>
<g font-size="4.7" fill="#191924">
<text x="168.7" y="53.8">4</text>
<text x="86.7" y="90.1">2</text>
<text x="219.6" y="90.9">?</text>
<text x="128" y="121.7">1</text>
<text x="157.1" y="125.6">8</text>
<text x="57.6" y="128.5">?</text>
<text x="143.4" y="132.4">5</text>
<text x="192.3" y="136.4">3</text>
<text x="201.6" y="158">6</text>
<text x="96.2" y="197.8">9</text>
<text x="117.2" y="203.7">7</text>
<text x="335.9" y="245.6">Filter Disk with body</text>
<text x="334.7" y="260.5">Savin Carpet</text>
<text x="336.4" y="278.5">146008-FD-01</text>
</g>
<text font-size="4.5" x="371.7" y="264.6">Centigrade Ind. Inc.</text>
<text font-size="3.9" x="400.9" y="275.5">A3</text>
<g font-size="3.2" fill="#191924">
<text x="336.6" y="13.5">PART LIST FOR &quot;ONE UNIT&quot;</text>
<text x="298.7" y="18.2">Item NO.</text>
<text x="317.7" y="18.2">Part name</text>
<text x="338.7" y="18.2">Description</text>
<text x="359.5" y="18.2">Material</text>
<text x="376.9" y="18.2">Weight</text>
<text x="388.7" y="18.2">QTY.</text>
<text x="398.1" y="18.2">T.Weight</text>
<text x="303.2" y="24.7">1</text>
<text x="310.7" y="24.7">Top Panel</text>
<text x="354.3" y="24.7">Galvanized Steel</text>
<text x="377.7" y="24.7">15.15</text>
<text x="391" y="24.7">1</text>
<text x="400" y="24.7">15.15</text>
<text x="303.2" y="32.9">2</text>
<text x="310.7" y="32.9">Side Panel</text>
<text x="354.3" y="32.9">Galvanized Steel</text>
<text x="377.7" y="32.9">14.81</text>
<text x="391" y="32.9">1</text>
<text x="400" y="32.9">14.81</text>
<text x="303.2" y="40.7">3</text>
<text x="310.7" y="40.7">MirrorSide Panel</text>
<text x="354.3" y="40.7">Galvanized Steel</text>
<text x="377.7" y="40.7">14.81</text>
<text x="391" y="40.7">1</text>
<text x="400" y="40.7">14.81</text>
<text x="303.2" y="48.3">4</text>
<text x="310.7" y="48.3">Top Panel-2</text>
<text x="354.3" y="48.3">Galvanized Steel</text>
<text x="377.7" y="48.3">28.53</text>
<text x="391" y="48.3">1</text>
<text x="400" y="48.3">28.53</text>
<text x="303.2" y="56.5">5</text>
<text x="310.7" y="56.5">Side Panel-2</text>
<text x="354.3" y="56.5">Galvanized Steel</text>
<text x="377.7" y="56.5">29.28</text>
<text x="391" y="56.5">1</text>
<text x="400" y="56.5">29.28</text>
<text x="303.2" y="64.4">6</text>
<text x="310.7" y="64.4">bottom Panel-2</text>
<text x="354.3" y="64.4">Galvanized Steel</text>
<text x="377.7" y="64.4">28.66</text>
<text x="391" y="64.4">1</text>
<text x="400" y="64.4">28.66</text>
<text x="303.2" y="72.3">7</text>
<text x="310.7" y="72.3">Bottom Panel</text>
<text x="354.3" y="72.3">Galvanized Steel</text>
<text x="377.7" y="72.3">14.53</text>
<text x="391" y="72.3">1</text>
<text x="400" y="72.3">14.53</text>
<text x="303.2" y="80.1">8</text>
<text x="310.7" y="80.1">Mid frame</text>
<text x="354.3" y="80.1">Galvanized Steel</text>
<text x="377.7" y="80.1">24.76</text>
<text x="391" y="80.1">1</text>
<text x="400" y="80.1">24.76</text>
<text x="303.2" y="87.7">9</text>
<text x="310.7" y="87.7">Bearing support- Plate</text>
<text x="354.3" y="87.7">Galvanized Steel</text>
<text x="377.7" y="87.7">14.76</text>
<text x="391" y="87.7">1</text>
<text x="400" y="87.7">14.76</text>
<text x="302.5" y="95.8">10</text>
<text x="310.7" y="94.2">Mid frame connecting</text>
<text x="354.3" y="95.8">Galvanized Steel</text>
<text x="378.4" y="95.8">1.97</text>
<text x="391" y="95.8">2</text>
<text x="400.7" y="95.8">3.94</text>
<text x="310.7" y="97.4">plate-2</text>
</g>
<g font-size="2.8" fill="#191924">
<text x="282.8" y="255.9">M.Veaz</text>
<text x="282.5" y="260.1">E.Beygi</text>
</g>
<g font-size="2.8">
<text x="317.1" y="255.9">01/2022</text>
<text x="282.9" y="263.6">D. Dehghani</text>
<text x="317.1" y="260.1">01/2022</text>
<text x="317.1" y="264.2">01/2022</text>
</g>
<g font-size="2">
<text x="277" y="225.8">Note:</text>
<text x="275" y="234.9">UNLESS OTHERWISE SPECIFIED:</text>
<text x="275" y="237.4">DIMENSIONS ARE IN MILLIMETERS</text>
<text x="275" y="239.9">SURFACE FINISH:</text>
<text x="311.3" y="234.5">DEBURR AND</text>
<text x="311.3" y="237">BREAK SHARP</text>
<text x="311.3" y="239.5">EDGES</text>
<text x="342.6" y="236">DO NOT SCALE DRAWING</text>
<text x="391" y="236.6">REVISION:</text>
<text x="403.9" y="236.6">00</text>
<text x="275" y="242.4">TOLERANCES:</text>
<text x="276.6" y="244.9">LINEAR:</text>
<text x="330.2" y="242.4">TITLE:</text>
<text x="391.9" y="243.7">QTY:</text>
<text x="276.6" y="247.4">ANGULAR:</text>
<text x="288.5" y="251.7">NAME</text>
<text x="304.2" y="251.7">SIGNATURE</text>
<text x="321.4" y="251.7">DATE</text>
<text x="274.8" y="255.9">DRAWN</text>
<text x="275.1" y="260.1">CHK'D</text>
<text x="274.6" y="264.2">APPV'D</text>
<text x="275.3" y="268.5">QC</text>
<text x="275" y="273">MATERIAL:</text>
<text x="302.1" y="273">MATERIAL STD.</text>
<text x="330" y="272.5">DWG NO.</text>
<text x="275.6" y="285.6">WEIGHT:</text>
<text x="330.1" y="285.6">SCALE:1:50</text>
<text x="374.5" y="285.6">SHEET 3 OF 10</text>
</g>
</svg>
